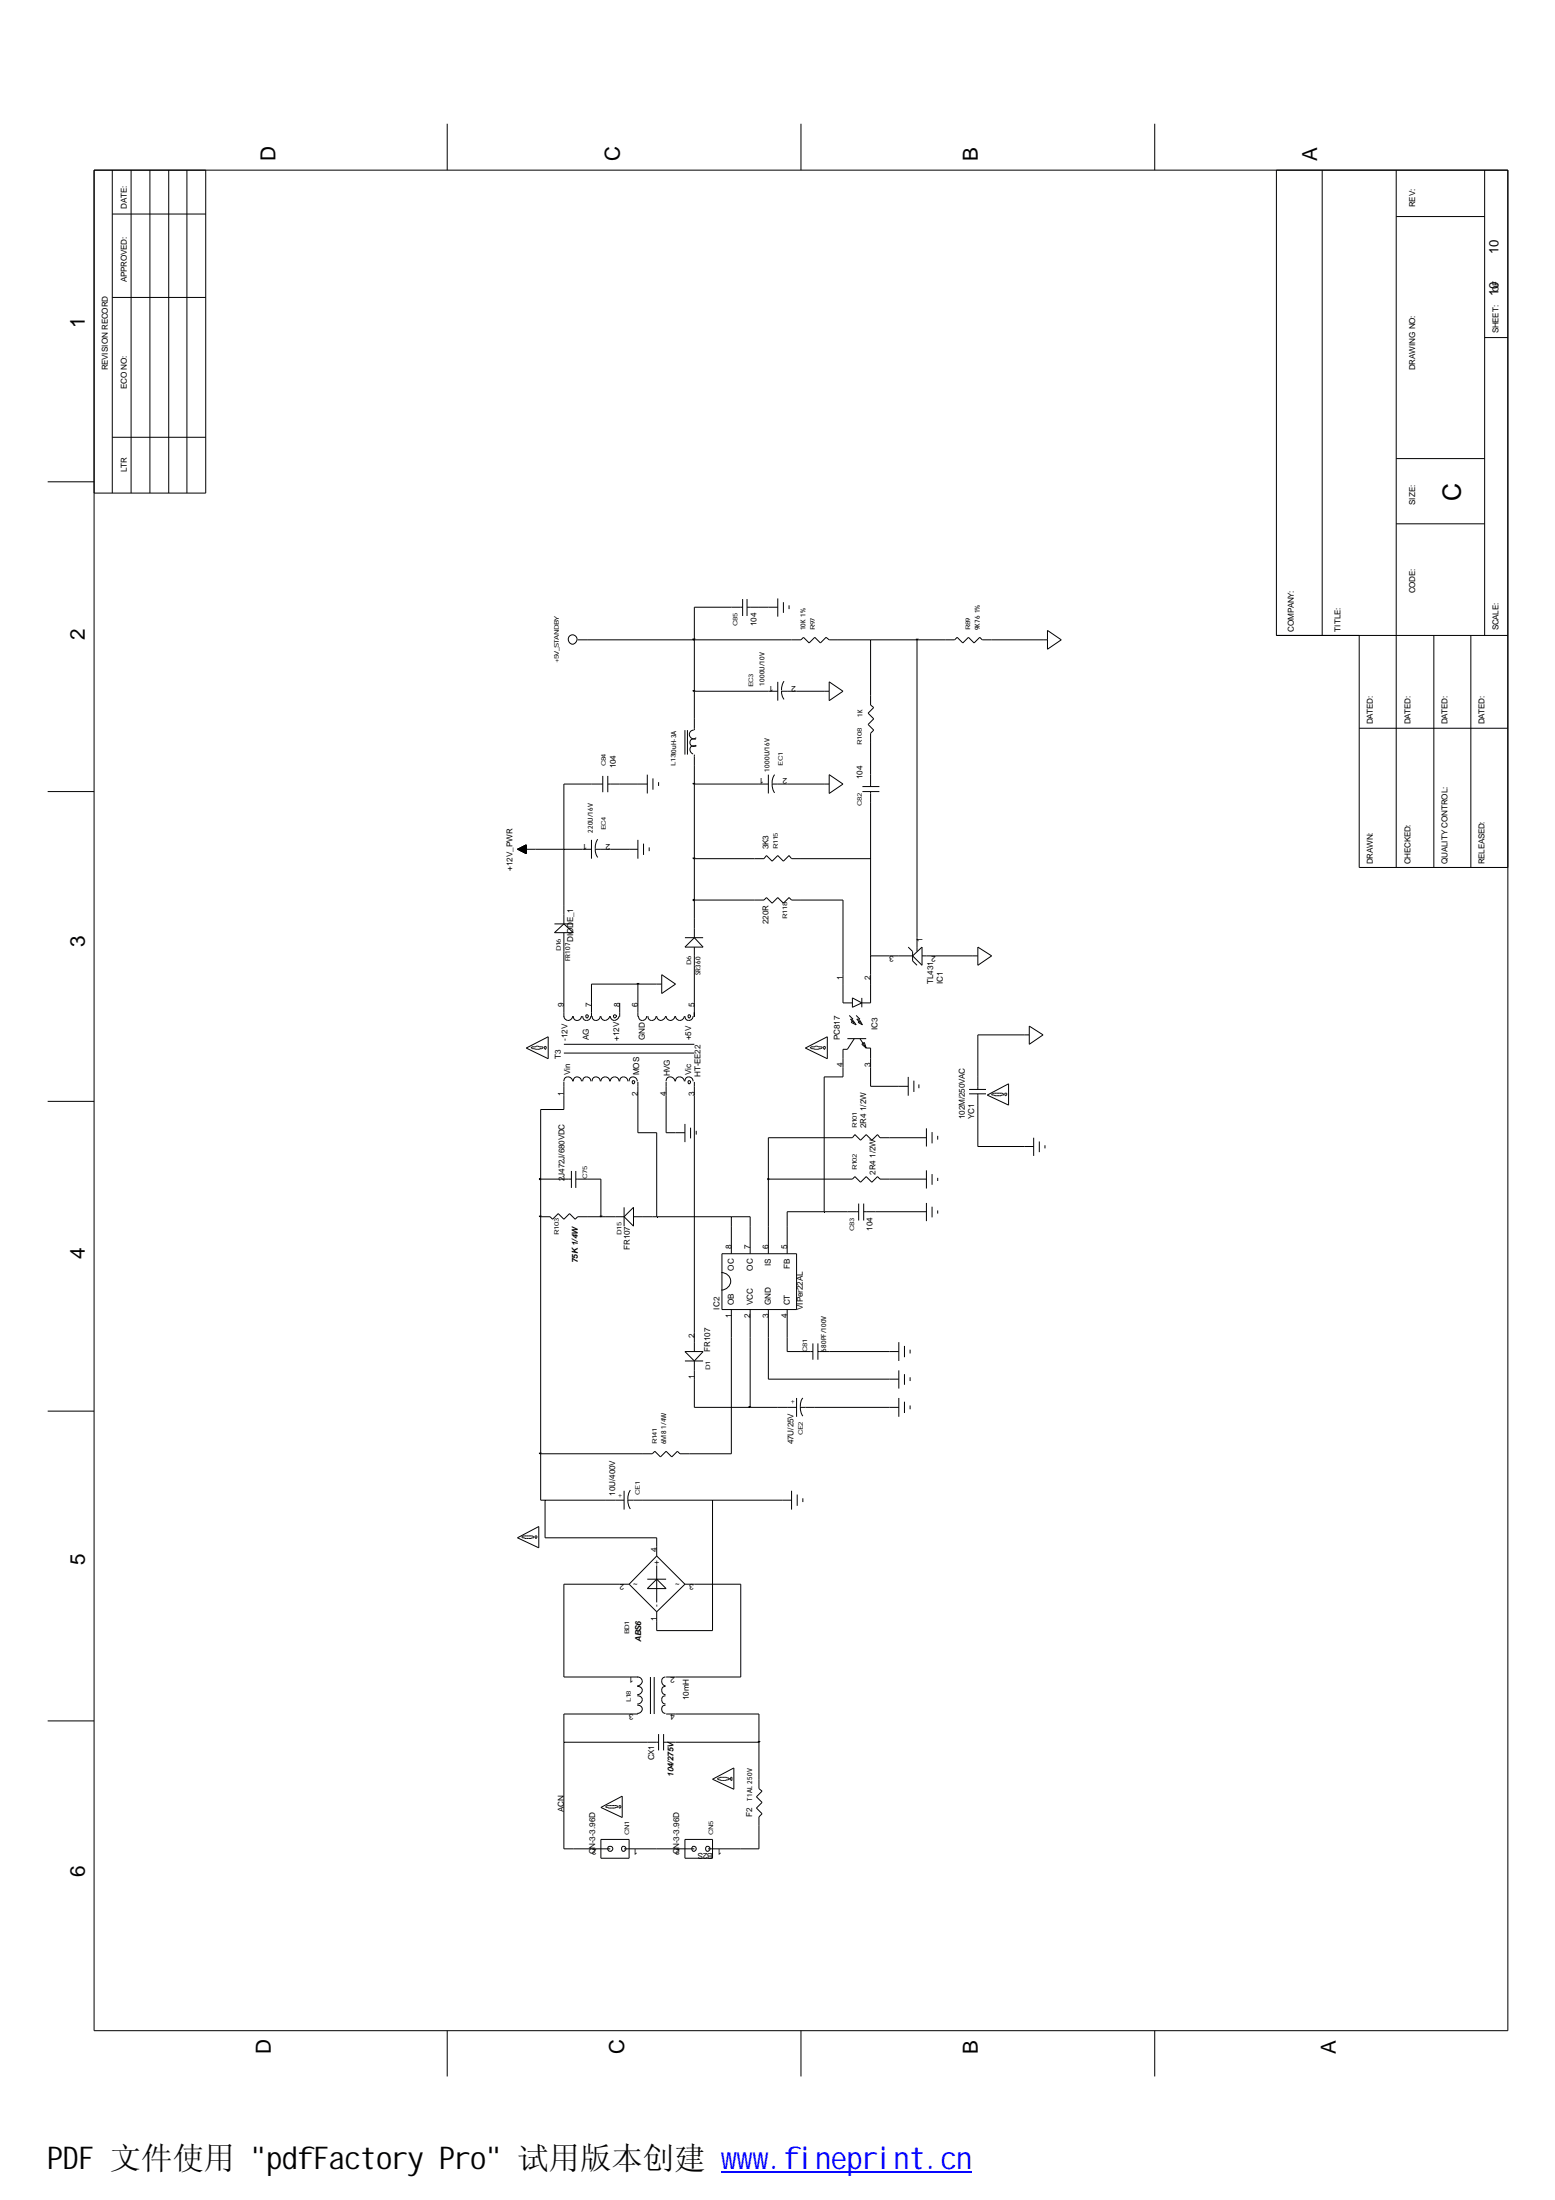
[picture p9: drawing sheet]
<svg xmlns="http://www.w3.org/2000/svg" width="210mm" height="297mm" viewBox="0 0 210 297" stroke-linecap="round" stroke-linejoin="round" font-family="sans-serif">
<g fill="none" stroke="#000" stroke-width=".13">
<path d="M60.4 16.7v6.3M108.1 16.7v6.3M155.9 16.7v6.3M12.7 23h190.8v251.2h-190.8zM15.2 28.9h12.6M15.2 23v43.6M17.7 23v43.6M20.2 23v43.6M22.8 23v43.6M25.2 23v43.6M27.8 23v43.6h-15.1M172.3 23v62.8h31.2"/>
<path d="M178.5 23v62.8M188.5 23v94.1M188.5 29.2h11.9M200.4 23v62.8M15.2 59h12.6M15.2 40.2h12.6M200.4 45.6h3.1M6.4 65.1h6.3M188.5 61.9h11.9M188.5 70.7h11.9M78 86.4h30.1l.4-.4 .7 .8 .8-.8 .7 .8 .8-.8 .4 .4h17l.3-.4 .8 .8 .7-.8 .8 .8 .7-.8 .4 .4h8.8M92.5 98.6v3.3"/>
<path d="M92.8 98.6v3.3M93.6 98.6a.57 .57 0 0 0-.5 .7 .57 .57 0 0 0 .9 .3M93.7 93.3h11.3M93.9 99.9a.49 .49 0 0 0-.5-.1 .49 .49 0 0 0-.3 .5l.3 .4 .2 .1 .4-.2M100.2 82h-6.5v16.6M100.2 80.9v2.3M100.8 82h4.2M100.8 80.9v2.3M105 80.8v2.5M105 92.1v2.5M105.5 93.2l.1 .7 .2 .5M105.5 93.3h6.4"/>
<path d="M105.7 81.3v1.4M105.8 92l-.2 .5-.1 .7M106.5 81.7v.5M111.9 92.1l1.9 1.2-1.9 1.3zM117.5 86.4v8.8l.4 .3-.7 .8 .7 .8-.7 .7 .7 .8-.4 .4v7.2M123.8 86.4v42.1M141.4 85.1l1.9 1.3-1.9 1.3zM183.5 85.8v31.3h20M183.5 98.3h20M193.5 85.8v31.3M198.5 85.8v31.3M6.4 106.9h6.3"/>
<path d="M69.8 114.7h10M70 114.6v.2h1M70.2 114.5v.3M70.3 114.4v.4M70.3 114.9h.7M70.5 114.3v.7h.5M70.7 114.2v.9M70.9 114.2v1M71 114.3h-.6v.7M71 114.1v1.2l-1.2-.6M71 114.1l-1.2 .6M71 114.1v1.2"/>
<path d="M71 114.2h-.2v1h.2M71 114.2h-.4v.9h.4M71 114.4h-.6v.5M71 114.5h-.9v.3h.9M71 114.6h-1.1v.1M79.8 113.4v2.5M80.3 114.7h5.8M80.7 113.3l-.3 .6-.1 .6 .1 .7 .3 .6M81.4 105.9h-5.3v18.8M81.4 104.8v2.2M82 105.9h5.4M82 104.8v2.2"/>
<path d="M86.1 113.4v2.5M86.9 113.9v1.5M87.4 104.6v2.5M87.6 114.4v.5M88.1 105.1v1.5M88.9 105.6v.5M93.7 101.9v24.7M93.7 105.9h10M93.7 115.9h9.4l.4-.4 .7 .8 .8-.8 .7 .8 .8-.8 .3 .4h10.7M94 100.8a.56 .56 0 0 0-.9 .2 .56 .56 0 0 0 .5 .8M103.7 104.6v2.5M104.2 105.9h7.7"/>
<path d="M104.6 104.6l-.3 .5-.1 .6 .1 .8 .3 .5M111.9 104.6l1.9 1.3-1.9 1.2zM116.4 106.9h2.3M116.4 106.2h2.3M117.5 106.9v28.5h-1.2M74.8 125.9l1.3-1.2 1.3 1.2zM74.8 124.7h2.6M76.1 137.2a.59 .59 0 0 0 .6 .6 .59 .59 0 0 0 .6-.6M76.1 125.9v11.4M77.4 137.2v.3a.56 .56 0 0 0 .7 .3 .56 .56 0 0 0 .4-.6M78.7 137.2v.3a.56 .56 0 0 0 .7 .3 .56 .56 0 0 0 .4-.6M79.1 137.1l.1-.1 .2 .2-.2 .2-.1-.1z"/>
<path d="M79.9 137.2l.1 .3a.56 .56 0 0 0 .6 .3 .56 .56 0 0 0 .4-.6M81.1 137.2a.59 .59 0 0 0 .6 .6 .59 .59 0 0 0 .6-.6M82.4 137.2a.59 .59 0 0 0 .6 .6 .59 .59 0 0 0 .6-.6M82.9 137.1h.2l.1 .1-.1 .1-.1 .1-.1-.1zM83.7 135.4v1.9M86.1 132.9v4.4M86.2 137.2v.3a.56 .56 0 0 0 .7 .3 .56 .56 0 0 0 .4-.6M87.5 137.2v.3a.56 .56 0 0 0 .7 .3 .56 .56 0 0 0 .4-.6M88.6 137.2a.59 .59 0 0 0 .6 .6 .59 .59 0 0 0 .6-.6M89.3 132.9h-9.5v4.4M89.3 131.6l1.9 1.3-1.9 1.2zM89.9 137.2a.59 .59 0 0 0 .6 .6 .59 .59 0 0 0 .6-.6"/>
<path d="M91.2 137.2a.59 .59 0 0 0 .6 .6 .59 .59 0 0 0 .6-.6M92.5 137.2v.3a.56 .56 0 0 0 .7 .3 .56 .56 0 0 0 .4-.6M92.5 126.6h2.4M92.9 137.1l.1-.1 .2 .2-.2 .2-.1-.1zM93.7 127.9v9.4M93.7 121.5h9.4l.4-.3 .7 .7 .8-.7 .7 .7 .8-.7 .3 .3h7v13.9h1.3M93.7 126.6l1.2 1.3h-2.4zM114.6 137.1l.5 .5h-.3l.5 .5M115.1 134.7l1.2 .7-1.2 .6zM115.1 137.8l.5 .6-.7-.4zM115.6 137.1l.5 .5h-.4l.5 .5M116.1 137.8l.3 .6-.6-.4z"/>
<path d="M116.3 134.7v1.3M117.5 129.1h5.7M122.6 127.9l.6 .6v1.2l.6 .6M123.2 129.1l1.3-1.2v2.4zM124.5 129.1h7.5M132 127.9l1.9 1.2-1.9 1.2zM138.9 139.7h-6.9v7.4M138.9 138.5l1.9 1.2-1.9 1.3zM6.4 148.7h6.3M71 141.5l3-1.5v2.9zM71.7 141.4l.1-.1h.8h.6l.1 .2-.5 .2h-.5l-.4-.1zM73 159.2h4.1"/>
<path d="M73.6 141.3h.1v.4l-.2-.1zM76.1 146a.59 .59 0 0 1 .6-.6 .59 .59 0 0 1 .6 .6M76.1 146.1v3.7h-3.1v52.8h11.2M76.1 142.2h17.6M76.1 141h17.6M77.1 158.1v2.3M77.4 146v-.3a.56 .56 0 0 1 .7-.3 .56 .56 0 0 1 .4 .6M77.7 159.2h3.4v5.1M77.7 158.1v2.3M78.7 146v-.3a.56 .56 0 0 1 .7-.3 .56 .56 0 0 1 .4 .6M79.9 146l.1-.3a.56 .56 0 0 1 .6-.3 .56 .56 0 0 1 .4 .6M81.1 146a.59 .59 0 0 1 .6-.6 .59 .59 0 0 1 .6 .6"/>
<path d="M82.4 146a.59 .59 0 0 1 .6-.6 .59 .59 0 0 1 .6 .6M83.7 146v-.3a.56 .56 0 0 1 .6-.3 .56 .56 0 0 1 .5 .6M84.9 146l.1-.3a.56 .56 0 0 1 .6-.3 .56 .56 0 0 1 .4 .6M85.4 146l.1-.1 .2 .2-.2 .2-.1-.1zM86.1 146.1v6.8h2.5v11.4M89.9 146a.59 .59 0 0 1 .6-.6 .59 .59 0 0 1 .6 .6M89.9 146.1v6.8h2.6M91.2 146a.59 .59 0 0 1 .6-.6 .59 .59 0 0 1 .6 .6M92.5 146v-.3a.56 .56 0 0 1 .7-.3 .56 .56 0 0 1 .4 .6M92.5 151.8v2.4M92.9 146l.1-.1 .2 .2-.2 .2-.1-.1zM93.2 152.3v1.4"/>
<path d="M93.7 146.1v36.4M94 152.7v.5M103.7 159.2h11.4l.3-.3 .8 .7 .7-.7 .8 .7 .7-.7 .4 .3h6.3M108.7 141.5l3-1.5v2.9zM109.4 141.4l.1-.1h.8h.6l.1 .2-.5 .2h-.5l-.4-.1zM111.3 141.3h.1l-.1 .4-.1-.1zM114.4 140.2h2.5M115.3 140.2l-.9 1.5h-.6v3.7h-2.5v18.2M116.1 140.2l.8 1.3M116.3 141l.4-.3 .2 .8zM116.9 141.5h.6v5.2h5.1M122.6 145.4v2.5"/>
<path d="M123.4 145.9v1.5M124 146.4v.5M125.1 153.6h-6.3l-.4-.4-.7 .8-.8-.8-.7 .8-.8-.8-.3 .4h-11.4v15.7M125.1 152.3v2.5M125.1 158v2.5M125.8 152.9v1.5M125.8 158.5v1.5M126.6 153.4v.5M126.6 159v.5M130.8 147.1h2.3M130.8 147.7h2.3M132 147.7v7.1h7.5"/>
<path d="M133.3 147.9l2.8-1.6v2.9zM133.9 147.7l.2-.1h1.2l.2 .1v.2h-1.2h-.4zM135.6 147.6h.3l-.1 .3h-.2zM139.5 153.6v2.5M140.3 154.1v1.5M141.1 154.6v.5M73 164.3h1.3l.3 .3 .8-.7 .7 .7 .8-.7 .7 .7 .4-.3h6.2M84.2 163v2.6M85.5 163v2.6l-1.3-1.3zM85.5 164.3h15.8v5M97.4 171.8a1.19 1.19 0 0 1 1.2 1.2 1.19 1.19 0 0 1-1.2 1.2M97.5 169.3h10v7.5h-10z"/>
<path d="M98.7 176.8v19.5h-6.9l-.4-.4-.7 .8-.8-.8-.7 .8-.8-.8-.3 .4h-15.1M98.7 164.3v5M101.3 176.8v13.2M103.7 176.8v9.4h17.6M106.3 176.8v5.7h3.4M115.9 163.6h-9.6v5.7M115.9 162.5v2.3M116.6 163.6h8.5M116.6 162.5v2.3M125.1 162.4v2.5M125.8 162.9v1.5M126.6 163.4v.5"/>
<path d="M6.4 190.5h6.3M92.5 182.5h2.4l-1.2 1.3zM92.5 183.8h2.4M93.7 183.8v6.2h13.8M107.5 188.8v2.5M108 190h13.3M108.4 188.8a1.86 1.86 0 0 0-.4 1.2l.1 .6 .3 .6M109.7 181.4v2.2M110.4 182.5h10.9M110.4 181.4v2.2M121.3 181.2v2.6M121.3 185v2.5"/>
<path d="M121.3 188.8v2.5M122.1 181.7v1.5M122.1 185.5v1.5M122.1 189.3v1.5M122.9 182.2v.5M122.9 186v.5M122.9 189.8v.5M69.8 207.6l2.9-1.5v2.9zM70.4 207.5l.2-.1h1.3l.2 .1v.1l-1.2 .1-.4-.1zM72.2 207.4h.3l-.1 .3-.2-.1zM73.6 202.6v5h15v2.5M84.2 201.3v2.5"/>
<path d="M84.8 202.6h22M84.9 213.9h-8.8v12.5h10M84.9 213.9l3.7 3.7M85.1 201.2l-.3 .6v.6v.8l.3 .5M87.4 213.2h2.5M88.6 210.1l3.9 3.8M88.6 210.1l-3.7 3.8M88.6 213.2l1.3 1.3h-2.5zM88.6 211.4v5M92.5 213.9h7.5v12.5h-10.1M92.5 213.9l-3.9 3.7M96.2 202.6v17.6h-7.6v-2.6"/>
<path d="M106.8 201.3v2.5M107.6 201.8v1.5M108.4 202.3v.5M6.4 232.4h6.3M76.1 235.2h12.8M86 230.2a.56 .56 0 0 1 .7 .6 .56 .56 0 0 1-.7 .5M86 229a.56 .56 0 0 1 .7 .5 .56 .56 0 0 1-.7 .6M86 227.7a.56 .56 0 0 1 .7 .5 .56 .56 0 0 1-.7 .6M86 226.4a.6 .6 0 0 1 .7 .6 .6 .6 0 0 1-.7 .6M86.1 231.4h-10v18.2h6.3M87.8 226.4v5M88.3 226.4v5"/>
<path d="M88.9 234.1v2.2M89.6 235.2h12.8M89.6 234.1v2.2M89.8 230.2l-.3 .1a.59 .59 0 0 0-.2 .6 .59 .59 0 0 0 .5 .4M89.8 229h-.3a.59 .59 0 0 0-.2 .6 .59 .59 0 0 0 .5 .5M89.8 227.7l-.3 .1a.59 .59 0 0 0-.2 .6 .59 .59 0 0 0 .5 .4M89.8 226.4a.6 .6 0 0 0-.5 .6 .6 .6 0 0 0 .5 .6M89.9 231.4h12.5v10.1l.5 .3-.8 .8 .8 .8-.8 .7 .8 .8-.5 .4v4.3h-6.8M98.6 240h.2v.4l-.2-.2zM81.1 244l2.9-1.5v2.9zM81.1 248.4h3.8v2.5h-3.8zM81.8 243.9l.2-.1h1.2l.2 .2-.4 .1h-.9l-.3-.1z"/>
<path d="M83.6 243.8l.2 .1-.1 .2h-.1zM84 249.3h.3l.1 .1a.36 .36 0 0 1-.2 .6 .37 .37 0 0 1-.2-.7zM84.2 249.6h9.5M92.5 248.4h3.7v2.5h-3.7zM93.5 249.3h.3l.1 .1a.36 .36 0 0 1-.3 .6 .37 .37 0 0 1-.1-.7zM95.4 249.3h.3l.1 .1a.36 .36 0 0 1-.3 .6 .37 .37 0 0 1-.1-.7zM96.2 240.2l2.9-1.5v2.9zM96.9 240.1l1.1-.1 .4 .1 .1 .1-.5 .2h-.6l-.5-.2zM60.4 274.2v6.2M108.1 274.2v6.2M155.9 274.2v6.2"/>
<circle cx="77.3" cy="86.3" r=".61"/>
<circle cx="82.4" cy="249.6" r=".35"/>
</g>
<g fill="#000" stroke="#000" stroke-width=".13">
<path d="M93.6 86.3h.1l-.1 .1z" fill-rule="evenodd"/>
<path d="M93.6 93.2h.1l-.1 .1z" fill-rule="evenodd"/>
<path d="M93.6 86.3h.1l-.1 .1z" fill-rule="evenodd"/>
<path d="M123.7 86.3h.2l-.1 .1z" fill-rule="evenodd"/>
<path d="M93.6 105.8h.1l-.1 .1z" fill-rule="evenodd"/>
<path d="M93.6 115.9h.1h-.1z" fill-rule="evenodd"/>
<path d="M86 132.8h.2l-.1 .1z" fill-rule="evenodd"/>
<path d="M93.6 121.5h.1l-.1 .1z" fill-rule="evenodd"/>
<path d="M72.8 159.1l.2 .1-.1 .1z" fill-rule="evenodd"/>
<path d="M103.6 159.1l.2 .1-.1 .1z" fill-rule="evenodd"/>
<path d="M72.8 164.2h.2l-.1 .1z" fill-rule="evenodd"/>
<path d="M81 164.2h.2l-.1 .1z" fill-rule="evenodd"/>
<path d="M72.8 196.2h.2l-.1 .1z" fill-rule="evenodd"/>
<path d="M101.1 189.9h.2l-.1 .1z" fill-rule="evenodd"/>
<path d="M102.4 235.1h.1l-.1 .1z" fill-rule="evenodd"/>
</g>
<path d="M117.5 86.4l.1 .1zM76.1 114.7l.1 .1zM117.5 115.9l.1 .1zM117.5 129.1h.1zM88.6 164.3l.1 .1zM98.7 164.3l.1 .1zM111.3 163.6v.1zM73.6 202.6h.1zM96.2 202.6h.1zM76.1 235.2l.1 .1z" fill="#000"/>
<path d="M97.4 293.2h33.8" fill="none" stroke="#00f" stroke-width=".17"/>
<text font-size="4.2" x="6.3" y="292.8">PDF 文件使用 &quot;pdfFactory Pro&quot; 试用版本创建 ww</text>
<text font-size="4.2" fill="#00f" x="99.5" y="292.8">w.fineprint.cn</text>
<text font-size="3.4" x="197.2" y="67.6" transform="rotate(-90 197.2 67.6)">C</text>
<g font-size="2.8">
<text x="37.2" y="21.7" transform="rotate(-90 37.2 21.7)">D</text>
<text x="83.7" y="21.7" transform="rotate(-90 83.7 21.7)">C</text>
<text x="132" y="21.7" transform="rotate(-90 132 21.7)">B</text>
<text x="177.8" y="21.7" transform="rotate(-90 177.8 21.7)">A</text>
<text x="11.4" y="44.3" transform="rotate(-90 11.4 44.3)">1</text>
<text x="11.4" y="86.4" transform="rotate(-90 11.4 86.4)">2</text>
<text x="11.4" y="127.9" transform="rotate(-90 11.4 127.9)">3</text>
<text x="11.4" y="170" transform="rotate(-90 11.4 170)">4</text>
<text x="11.4" y="211.4" transform="rotate(-90 11.4 211.4)">5</text>
<text x="11.4" y="253.4" transform="rotate(-90 11.4 253.4)">6</text>
<text x="36.6" y="277.3" transform="rotate(-90 36.6 277.3)">D</text>
<text x="84.2" y="277.3" transform="rotate(-90 84.2 277.3)">C</text>
<text x="132" y="277.3" transform="rotate(-90 132 277.3)">B</text>
<text x="180.3" y="277.3" transform="rotate(-90 180.3 277.3)">A</text>
</g>
<g font-size="1.8">
<text x="202.3" y="34.3" transform="rotate(-90 202.3 34.3)">10</text>
<text x="202.3" y="39.9" transform="rotate(-90 202.3 39.9)">10</text>
</g>
<g font-size="1.1">
<text x="17.1" y="28.2" transform="rotate(-90 17.1 28.2)">DATE:</text>
<text x="191" y="28" transform="rotate(-90 191 28)">REV:</text>
<text x="17.1" y="38" transform="rotate(-90 17.1 38)">APPROVED:</text>
<text x="202.3" y="39.5" transform="rotate(-90 202.3 39.5)">OF</text>
<text x="202.3" y="45" transform="rotate(-90 202.3 45)">SHEET:</text>
<text x="14.6" y="50" transform="rotate(-90 14.6 50)">REVISION RECORD</text>
<text x="17.1" y="52.5" transform="rotate(-90 17.1 52.5)">ECO NO:</text>
<text x="191" y="50" transform="rotate(-90 191 50)">DRAWING NO:</text>
<text x="17.1" y="63.8" transform="rotate(-90 17.1 63.8)">LTR</text>
<text x="191" y="68.2" transform="rotate(-90 191 68.2)">SIZE:</text>
<text x="191" y="80.1" transform="rotate(-90 191 80.1)">CODE:</text>
<text x="102.1" y="84.5" transform="rotate(-90 102.1 84.5)">104</text>
<text x="174.7" y="85.3" transform="rotate(-90 174.7 85.3)">COMPANY:</text>
<text x="180.9" y="85.3" transform="rotate(-90 180.9 85.3)">TITLE:</text>
<text x="202.3" y="85.1" transform="rotate(-90 202.3 85.1)">SCALE:</text>
<text x="104.4" y="92.6" transform="rotate(-180 104.4 92.6)">1</text>
<text x="107.4" y="92.6" transform="rotate(-180 107.4 92.6)">2</text>
<text x="185.3" y="97.8" transform="rotate(-90 185.3 97.8)">DATED:</text>
<text x="190.4" y="97.8" transform="rotate(-90 190.4 97.8)">DATED:</text>
<text x="195.4" y="97.8" transform="rotate(-90 195.4 97.8)">DATED:</text>
<text x="200.4" y="97.8" transform="rotate(-90 200.4 97.8)">DATED:</text>
<text x="83.1" y="103.7" transform="rotate(-90 83.1 103.7)">104</text>
<text x="103.1" y="105.1" transform="rotate(-180 103.1 105.1)">1</text>
<text x="106.3" y="105.1" transform="rotate(-180 106.3 105.1)">2</text>
<text x="116.4" y="105.2" transform="rotate(-90 116.4 105.2)">104</text>
<text x="79.2" y="113.9" transform="rotate(-180 79.2 113.9)">1</text>
<text x="82.4" y="113.9" transform="rotate(-180 82.4 113.9)">2</text>
<text x="69.2" y="117.6" transform="rotate(-90 69.2 117.6)">+12V_PWR</text>
<text x="103.7" y="114.7" transform="rotate(-90 103.7 114.7)">3K3</text>
<text x="185.3" y="116.7" transform="rotate(-90 185.3 116.7)">DRAWN:</text>
<text x="190.4" y="116.7" transform="rotate(-90 190.4 116.7)">CHECKED:</text>
<text x="195.4" y="116.7" transform="rotate(-90 195.4 116.7)">QUALITY CONTROL:</text>
<text x="200.4" y="116.7" transform="rotate(-90 200.4 116.7)">RELEASED:</text>
<text x="103.7" y="124.7" transform="rotate(-90 103.7 124.7)">220R</text>
<text x="77.4" y="127.2" transform="rotate(-90 77.4 127.2)">DIODE_1</text>
<text x="120.6" y="129.1" transform="rotate(-180 120.6 129.1)">3</text>
<text x="124.5" y="127.2" transform="rotate(-90 124.5 127.2)">1</text>
<text x="126.3" y="129.1" transform="rotate(-180 126.3 129.1)">2</text>
<text x="76.1" y="136" transform="rotate(-90 76.1 136)">9</text>
<text x="79.8" y="136" transform="rotate(-90 79.8 136)">7</text>
<text x="83.7" y="136" transform="rotate(-90 83.7 136)">8</text>
<text x="86.1" y="136" transform="rotate(-90 86.1 136)">6</text>
<text x="93.7" y="136" transform="rotate(-90 93.7 136)">5</text>
<text x="113.8" y="132.3" transform="rotate(-90 113.8 132.3)">1</text>
<text x="117.5" y="132.3" transform="rotate(-90 117.5 132.3)">2</text>
<text x="126" y="132.9" transform="rotate(-90 126 132.9)">TL431</text>
<text x="127.3" y="132.9" transform="rotate(-90 127.3 132.9)">IC1</text>
<text x="75.7" y="142.9" transform="rotate(-90 75.7 142.9)">T3</text>
<text x="76.6" y="140.5" transform="rotate(-90 76.6 140.5)">-12V</text>
<text x="79.5" y="140.4" transform="rotate(-90 79.5 140.4)">AG</text>
<text x="83.6" y="140.5" transform="rotate(-90 83.6 140.5)">+12V</text>
<text x="87" y="140.4" transform="rotate(-90 87 140.4)">GND</text>
<text x="93.3" y="140.4" transform="rotate(-90 93.3 140.4)">+5V</text>
<text x="113.4" y="140.4" transform="rotate(-90 113.4 140.4)">PC817</text>
<text x="118.4" y="139.1" transform="rotate(-90 118.4 139.1)">IC3</text>
<text x="76.1" y="147.9" transform="rotate(-90 76.1 147.9)">1</text>
<text x="77" y="145.1" transform="rotate(-90 77 145.1)">Vin</text>
<text x="86.1" y="147.9" transform="rotate(-90 86.1 147.9)">2</text>
<text x="86.3" y="145.1" transform="rotate(-90 86.3 145.1)">MOS</text>
<text x="89.9" y="147.9" transform="rotate(-90 89.9 147.9)">4</text>
<text x="90.4" y="145.3" transform="rotate(-90 90.4 145.3)">HVG</text>
<text x="93.3" y="145.1" transform="rotate(-90 93.3 145.1)">Vic</text>
<text x="93.7" y="147.9" transform="rotate(-90 93.7 147.9)">3</text>
<text x="94.6" y="145.4" transform="rotate(-90 94.6 145.4)">HT-EE22</text>
<text x="113.8" y="144.1" transform="rotate(-90 113.8 144.1)">4</text>
<text x="117.5" y="144.1" transform="rotate(-90 117.5 144.1)">3</text>
<text x="116.9" y="152.3" transform="rotate(-90 116.9 152.3)">2R4</text>
<text x="116.9" y="150.1" transform="rotate(-90 116.9 150.1)">1/2W</text>
<text x="130.2" y="151.1" transform="rotate(-90 130.2 151.1)">102M/250VAC</text>
<text x="131.5" y="151.1" transform="rotate(-90 131.5 151.1)">YC1</text>
<text x="76.2" y="159.5" transform="rotate(-90 76.2 159.5)">2J472J/680VDC</text>
<text x="118.2" y="158.6" transform="rotate(-90 118.2 158.6)">2R4</text>
<text x="118.2" y="156.3" transform="rotate(-90 118.2 156.3)">1/2W</text>
<text x="117.8" y="166.1" transform="rotate(-90 117.8 166.1)">104</text>
<text x="78" y="170.5" transform="rotate(-90 78 170.5)">75K1/4W</text>
<text x="85" y="168.8" transform="rotate(-90 85 168.8)">FR107</text>
<text x="98.7" y="168.7" transform="rotate(-90 98.7 168.7)">8</text>
<text x="99.1" y="171.6" transform="rotate(-90 99.1 171.6)">OC</text>
<text x="101.3" y="168.7" transform="rotate(-90 101.3 168.7)">7</text>
<text x="101.6" y="171.6" transform="rotate(-90 101.6 171.6)">OC</text>
<text x="103.7" y="168.7" transform="rotate(-90 103.7 168.7)">6</text>
<text x="104.1" y="171" transform="rotate(-90 104.1 171)">IS</text>
<text x="106.3" y="168.7" transform="rotate(-90 106.3 168.7)">5</text>
<text x="106.6" y="171.3" transform="rotate(-90 106.6 171.3)">FB</text>
<text x="97.1" y="176.8" transform="rotate(-90 97.1 176.8)">IC2</text>
<text x="98.7" y="178" transform="rotate(-90 98.7 178)">1</text>
<text x="99.1" y="176.2" transform="rotate(-90 99.1 176.2)">OB</text>
<text x="101.3" y="178" transform="rotate(-90 101.3 178)">2</text>
<text x="101.6" y="176.2" transform="rotate(-90 101.6 176.2)">VCC</text>
<text x="103.7" y="178" transform="rotate(-90 103.7 178)">3</text>
<text x="104.1" y="176.2" transform="rotate(-90 104.1 176.2)">GND</text>
<text x="106.3" y="178" transform="rotate(-90 106.3 178)">4</text>
<text x="106.6" y="176.2" transform="rotate(-90 106.6 176.2)">CT</text>
<text x="108.4" y="176.8" transform="rotate(-90 108.4 176.8)">VIPer22AL</text>
<text x="93.7" y="180.6" transform="rotate(-90 93.7 180.6)">2</text>
<text x="95.8" y="182.5" transform="rotate(-90 95.8 182.5)">FR107</text>
<text x="93.7" y="186.2" transform="rotate(-90 93.7 186.2)">1</text>
<text x="107.1" y="195" transform="rotate(-90 107.1 195)">47U/25V</text>
<text x="83.1" y="202" transform="rotate(-90 83.1 202)">10U/400V</text>
<text x="88.6" y="209.5" transform="rotate(-90 88.6 209.5)">4</text>
<text x="84.2" y="213.9" transform="rotate(-180 84.2 213.9)">2</text>
<text x="86.1" y="213.6" transform="rotate(-180 86.1 213.6)">~</text>
<text x="89" y="211.3" transform="rotate(-90 89 211.3)">+</text>
<text x="91.8" y="213.6" transform="rotate(-180 91.8 213.6)">~</text>
<text x="93.6" y="213.9" transform="rotate(-180 93.6 213.9)">3</text>
<text x="86.5" y="221.7" transform="rotate(-90 86.5 221.7)">ABS6</text>
<text x="88.6" y="218.9" transform="rotate(-90 88.6 218.9)">1</text>
<text x="89" y="217" transform="rotate(-90 89 217)">-</text>
<text x="85.5" y="226.4" transform="rotate(-180 85.5 226.4)">1</text>
<text x="91.1" y="226.4" transform="rotate(-180 91.1 226.4)">2</text>
<text x="85.5" y="231.4" transform="rotate(-180 85.5 231.4)">3</text>
<text x="91.1" y="231.4" transform="rotate(-180 91.1 231.4)">4</text>
<text x="93" y="229.6" transform="rotate(-90 93 229.6)">10mH</text>
<text x="88.3" y="237.7" transform="rotate(-90 88.3 237.7)">CX1</text>
<text x="90.9" y="239.9" transform="rotate(-90 90.9 239.9)">104/275V</text>
<text x="76.1" y="244.6" transform="rotate(-90 76.1 244.6)">ACN</text>
<text x="101.5" y="245.3" transform="rotate(-90 101.5 245.3)">F2</text>
<text x="80.3" y="250.4" transform="rotate(-90 80.3 250.4)">C</text>
<text x="80.3" y="249.6" transform="rotate(-90 80.3 249.6)">N-3-3.96D</text>
<text x="80.5" y="249.6" transform="rotate(-180 80.5 249.6)">2</text>
<text x="86.1" y="249.6" transform="rotate(-180 86.1 249.6)">1</text>
<text x="91.7" y="250.4" transform="rotate(-90 91.7 250.4)">C</text>
<text x="91.7" y="249.6" transform="rotate(-90 91.7 249.6)">N-3-3.96D</text>
<text x="91.8" y="249.6" transform="rotate(-180 91.8 249.6)">2</text>
<text x="96.2" y="250.1" transform="rotate(-180 96.2 250.1)">B2S</text>
<text x="97.5" y="249.6" transform="rotate(-180 97.5 249.6)">1</text>
</g>
<g font-size="1">
<text x="107.3" y="189.6" transform="rotate(-90 107.3 189.6)">+</text>
<text x="84" y="202.2" transform="rotate(-90 84 202.2)">+</text>
</g>
<g font-size=".9">
<text x="132.2" y="82.8" transform="rotate(-90 132.2 82.8)">1%</text>
<text x="108.7" y="85.1" transform="rotate(-90 108.7 85.1)">10K 1%</text>
<text x="132.2" y="85.1" transform="rotate(-90 132.2 85.1)">9K76</text>
<text x="103.2" y="92.6" transform="rotate(-90 103.2 92.6)">1000U/10V</text>
<text x="116.4" y="96.8" transform="rotate(-90 116.4 96.8)">1K</text>
<text x="103.9" y="104.2" transform="rotate(-90 103.9 104.2)">1000U/16V</text>
<text x="80" y="112.5" transform="rotate(-90 80 112.5)">220U/16V</text>
<text x="77" y="129.7" transform="rotate(-90 77 129.7)">FR107</text>
<text x="94.6" y="131.6" transform="rotate(-90 94.6 131.6)">SR360</text>
<text x="111.5" y="182.5" transform="rotate(-90 111.5 182.5)">680PF/100V</text>
<text x="89.9" y="195" transform="rotate(-90 89.9 195)">6M8</text>
<text x="89.9" y="192.9" transform="rotate(-90 89.9 192.9)">1/4W</text>
<text x="101.5" y="243.1" transform="rotate(-90 101.5 243.1)">T1AL 250V</text>
</g>
<g font-size=".8">
<text x="75.4" y="89.5" transform="rotate(-90 75.4 89.5)">+5V_STANDBY</text>
<text x="99.6" y="84.5" transform="rotate(-90 99.6 84.5)">C85</text>
<text x="110" y="85.1" transform="rotate(-90 110 85.1)">R97</text>
<text x="131" y="85.1" transform="rotate(-90 131 85.1)">R89</text>
<text x="101.7" y="92.8" transform="rotate(-90 101.7 92.8)">EC3</text>
<text x="116.3" y="100.5" transform="rotate(-90 116.3 100.5)">R108</text>
<text x="81.8" y="103.5" transform="rotate(-90 81.8 103.5)">C84</text>
<text x="91.2" y="103.4" transform="rotate(-90 91.2 103.4)">L1310uH-3A</text>
<text x="105.7" y="103.4" transform="rotate(-90 105.7 103.4)">EC1</text>
<text x="81.8" y="112.1" transform="rotate(-90 81.8 112.1)">EC4</text>
<text x="116.3" y="108.8" transform="rotate(-90 116.3 108.8)">C82</text>
<text x="105" y="114.7" transform="rotate(-90 105 114.7)">R115</text>
<text x="106.3" y="124.1" transform="rotate(-90 106.3 124.1)">R118</text>
<text x="75.7" y="128.5" transform="rotate(-90 75.7 128.5)">D16</text>
<text x="93.3" y="130.3" transform="rotate(-90 93.3 130.3)">D6</text>
<text x="115.7" y="152.3" transform="rotate(-90 115.7 152.3)">R101</text>
<text x="79.2" y="159.2" transform="rotate(-90 79.2 159.2)">C75</text>
<text x="115.7" y="158" transform="rotate(-90 115.7 158)">R102</text>
<text x="75.4" y="166.7" transform="rotate(-90 75.4 166.7)">R103</text>
<text x="83.9" y="166.7" transform="rotate(-90 83.9 166.7)">D15</text>
<text x="115.3" y="166.1" transform="rotate(-90 115.3 166.1)">C83</text>
<text x="95.8" y="185" transform="rotate(-90 95.8 185)">D1</text>
<text x="109" y="182.5" transform="rotate(-90 109 182.5)">C81</text>
<text x="88.6" y="195" transform="rotate(-90 88.6 195)">R141</text>
<text x="108.4" y="193.7" transform="rotate(-90 108.4 193.7)">CE2</text>
<text x="86.4" y="201.8" transform="rotate(-90 86.4 201.8)">CE1</text>
<text x="84.9" y="220.7" transform="rotate(-90 84.9 220.7)">BD1</text>
<text x="85.2" y="229.8" transform="rotate(-90 85.2 229.8)">L18</text>
<text x="84.9" y="247.8" transform="rotate(-90 84.9 247.8)">CN1</text>
<text x="96.3" y="247.8" transform="rotate(-90 96.3 247.8)">CN5</text>
</g>
</svg>
